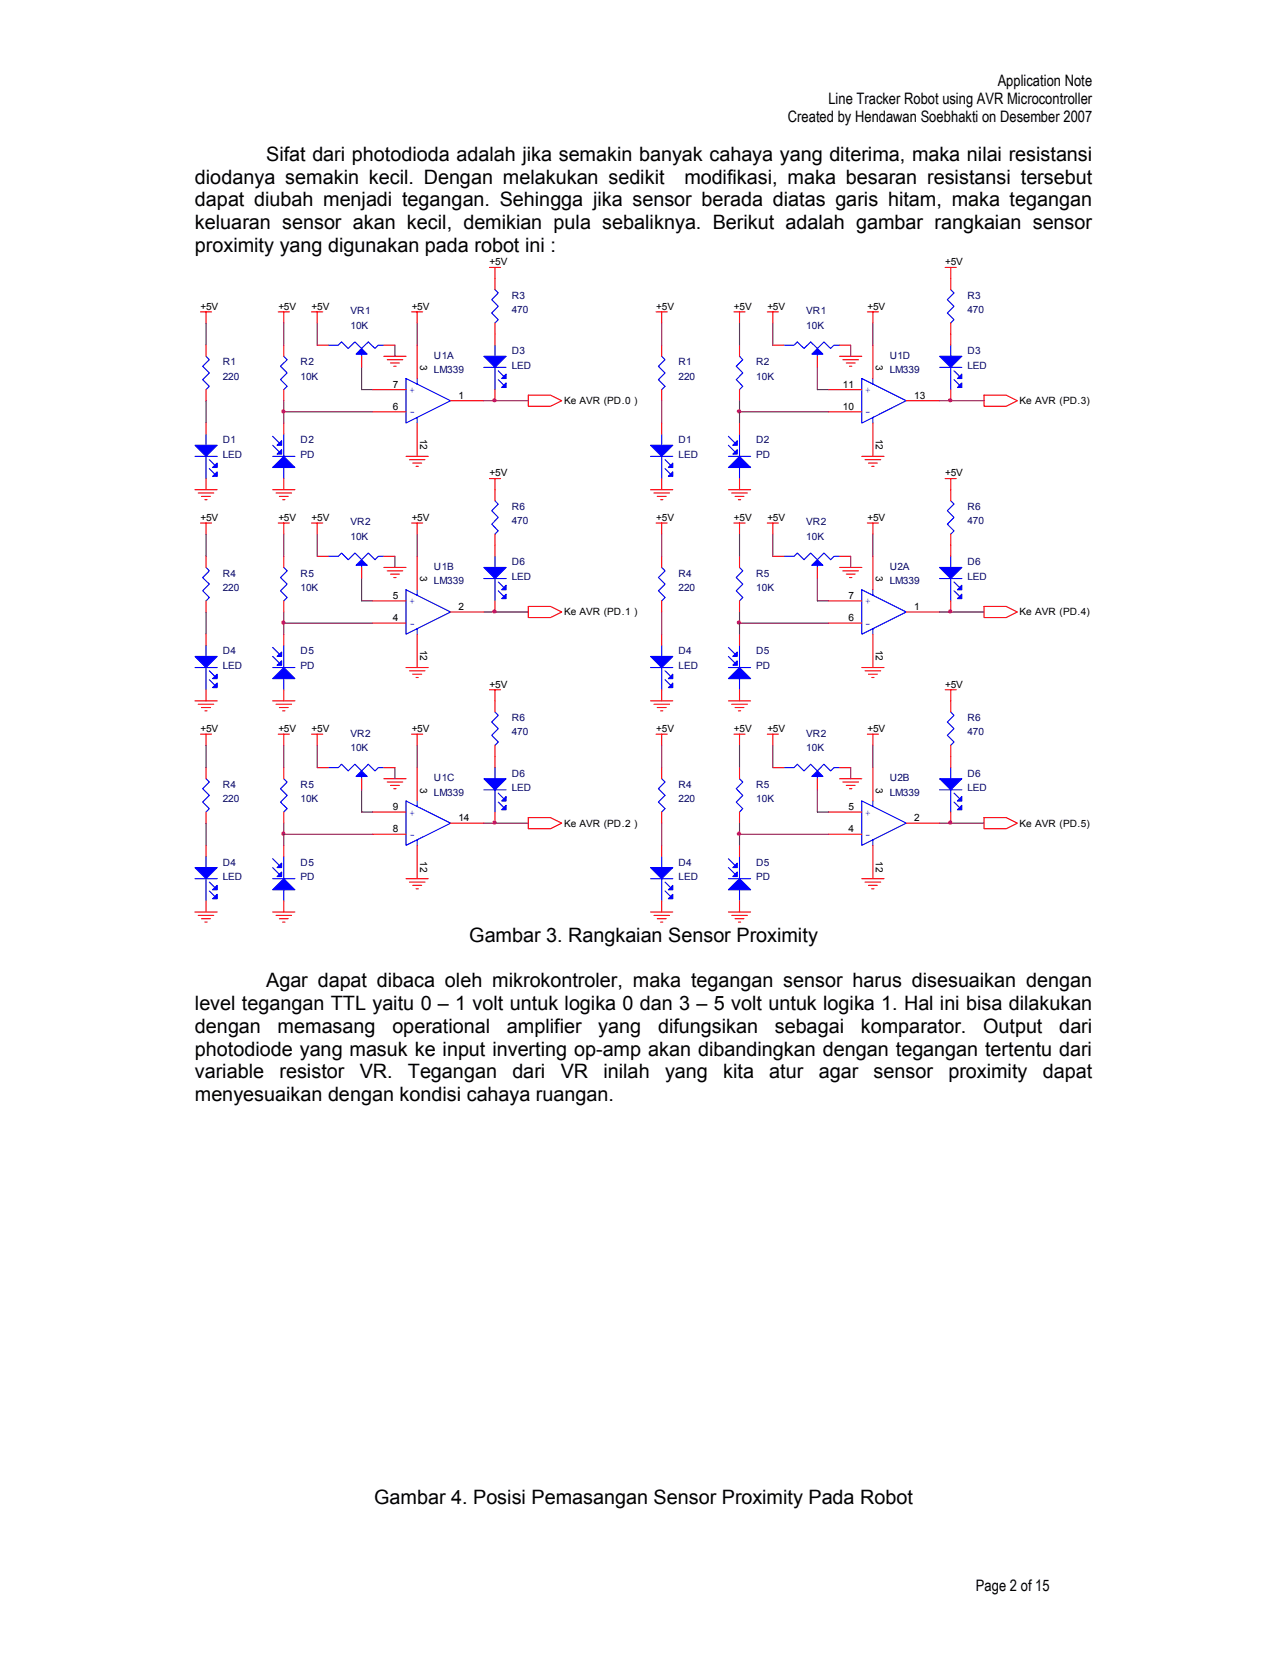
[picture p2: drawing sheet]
<svg xmlns="http://www.w3.org/2000/svg" width="216mm" height="279mm" viewBox="0 0 216 279" stroke-linecap="round" stroke-linejoin="round" font-family="sans-serif">
<g fill="none" stroke="#f00" stroke-width=".19">
<path d="M33.6 52.3h1.9M34.6 52.3v1.9M34.6 57.9v1.9M46.7 52.3h1.8M47.6 52.3v1.9M47.6 57.9v1.9M52.3 52.3h1.8M53.2 52.3v1.9M53.2 57.9h1.9M60.7 59.8v1.8M64.4 59.8h3.7M64.4 57.9h1.9"/>
<path d="M69 52.3h1.9M70 52.3v1.9M70 57.9v5.6M82.1 44.9h1.9M83 44.9v3.7M83 54.2v3.7M110.1 52.3h1.8M111 52.3v1.9M111 57.9v1.9M123.1 52.3h1.9M124.1 52.3v1.9M124.1 57.9v1.9"/>
<path d="M128.7 52.3h1.9M129.6 52.3v1.9M129.6 57.9h1.9M137.1 59.8v1.8M140.8 59.8h3.8M140.8 57.9h1.9M145.5 52.3h1.9M146.4 52.3v1.9M146.4 57.9v5.6M158.6 44.9h1.8M159.5 44.9v3.7M159.5 54.2v3.7"/>
<path d="M34.6 65.3v1.9M34.6 71v1.8M47.6 65.3v1.9M47.6 71v1.8M62.5 65.3h5.6M62.5 69.1h5.6M65 60.3h2.6M65.5 60.9h1.5M66.1 61.4h.3M68.1 76.5h3.7M68.7 77.1h2.6M69.2 77.7h1.5"/>
<path d="M69.8 78.2h.4M70 71v5.5M75.6 67.2h5.6M83 65.3v1.9M88.6 66.3h3.8l1.8 .9-1.8 .9h-3.8zM111 65.3v1.9M111 71v1.8M124.1 65.3v1.9M124.1 71v1.8M139 65.3h5.6M139 69.1h5.6M141.4 60.3h2.6"/>
<path d="M142 60.9h1.4M142.5 61.4h.4M144.6 76.5h3.7M145.1 77.1h2.6M145.7 77.7h1.5M146.2 78.2h.4M146.4 71v5.5M152 67.2h5.6M159.5 65.3v1.9M165.1 66.3h3.7l1.9 .9-1.9 .9h-3.7zM32.7 82.1h3.7M33.3 82.7h2.6"/>
<path d="M33.6 87.7h1.9M33.8 83.2h1.5M34.4 83.8h.3M34.6 80.3v1.8M34.6 87.7v1.9M34.6 93.3v1.9M45.7 82.1h3.8M46.3 82.7h2.6M46.7 87.7h1.8M46.9 83.2h1.4M47.4 83.8h.4M47.6 80.3v1.8"/>
<path d="M47.6 87.7v1.9M47.6 93.3v1.9M52.3 87.7h1.8M53.2 87.7v1.9M53.2 93.3h1.9M60.7 95.2v1.8M64.4 95.2h3.7M64.4 93.3h1.9M65 95.7h2.6M65.5 96.3h1.5M66.1 96.9h.3M69 87.7h1.9"/>
<path d="M70 87.7v1.9M70 93.3v5.6M82.1 80.3h1.9M83 80.3v3.7M83 89.6v3.7M109.1 82.1h3.8M109.7 82.7h2.6M110.1 87.7h1.8M110.3 83.2h1.5M110.8 83.8h.4M111 80.3v1.8M111 87.7v1.9"/>
<path d="M111 93.3v1.9M122.2 82.1h3.7M122.7 82.7h2.7M123.1 87.7h1.9M123.3 83.2h1.5M123.9 83.8h.3M124.1 80.3v1.8M124.1 87.7v1.9M124.1 93.3v1.9M128.7 87.7h1.9M129.6 87.7v1.9M129.6 93.3h1.9"/>
<path d="M137.1 95.2v1.8M140.8 95.2h3.8M140.8 93.3h1.9M141.4 95.7h2.6M142 96.3h1.4M142.5 96.9h.4M145.5 87.7h1.9M146.4 87.7v1.9M146.4 93.3v5.6M158.6 80.3h1.8M159.5 80.3v3.7M159.5 89.6v3.7"/>
<path d="M32.7 117.5h3.7M33.3 118.1h2.6M33.8 118.7h1.5M34.4 119.2h.3M34.6 100.8v1.8M34.6 106.4v1.8M34.6 115.7v1.8M45.7 117.5h3.8M46.3 118.1h2.6M46.9 118.7h1.4M47.4 119.2h.4M47.6 100.8v1.8"/>
<path d="M47.6 106.4v1.8M47.6 115.7v1.8M62.5 100.8h5.6M62.5 104.5h5.6M68.1 112h3.7M68.7 112.5h2.6M69.2 113.1h1.5M69.8 113.6h.4M70 106.4v5.6M75.6 102.6h5.6M82.1 115.7h1.9M83 100.8v1.8"/>
<path d="M83 115.7v3.7M88.6 101.7h3.8l1.8 .9-1.8 1h-3.8zM109.1 117.5h3.8M109.7 118.1h2.6M110.3 118.7h1.5M110.8 119.2h.4M111 100.8v1.8M111 106.4v1.8M111 115.7v1.8M122.2 117.5h3.7M122.7 118.1h2.7M123.3 118.7h1.5"/>
<path d="M123.9 119.2h.3M124.1 100.8v1.8M124.1 106.4v1.8M124.1 115.7v1.8M139 100.8h5.6M139 104.5h5.6M144.6 112h3.7M145.1 112.5h2.6M145.7 113.1h1.5M146.2 113.6h.4M146.4 106.4v5.6M152 102.6h5.6"/>
<path d="M158.6 115.7h1.8M159.5 100.8v1.8M159.5 115.7v3.7M165.1 101.7h3.7l1.9 .9-1.9 1h-3.7zM33.6 123.1h1.9M34.6 123.1v1.9M34.6 128.7v1.9M34.6 136.2v1.8M46.7 123.1h1.8M47.6 123.1v1.9M47.6 128.7v1.9M47.6 136.2v1.8"/>
<path d="M52.3 123.1h1.8M53.2 123.1v1.9M53.2 128.7h1.9M60.7 130.6v1.9M62.5 136.2h5.6M62.5 139.9h5.6M64.4 130.6h3.7M64.4 128.7h1.9M65 131.1h2.6M65.5 131.7h1.5M66.1 132.3h.3M69 123.1h1.9"/>
<path d="M70 123.1v1.9M70 128.7v5.6M75.6 138h5.6M83 125v3.7M83 136.2v1.8M88.6 137.1h3.8l1.8 .9-1.8 1h-3.8zM110.1 123.1h1.8M111 123.1v1.9M111 128.7v1.9M111 136.2v1.8M123.1 123.1h1.9M124.1 123.1v1.9"/>
<path d="M124.1 128.7v1.9M124.1 136.2v1.8M128.7 123.1h1.9M129.6 123.1v1.9M129.6 128.7h1.9M137.1 130.6v1.9M139 136.2h5.6M139 139.9h5.6M140.8 130.6h3.8M140.8 128.7h1.9M141.4 131.1h2.6M142 131.7h1.4"/>
<path d="M142.5 132.3h.4M145.5 123.1h1.9M146.4 123.1v1.9M146.4 128.7v5.6M152 138h5.6M159.5 125v3.7M159.5 136.2v1.8M165.1 137.1h3.7l1.9 .9-1.9 1h-3.7zM32.7 153h3.7M33.3 153.5h2.6M33.8 154.1h1.5M34.4 154.6h.3"/>
<path d="M34.6 141.8v1.8M34.6 151.1v1.9M45.7 153h3.8M46.3 153.5h2.6M46.9 154.1h1.4M47.4 154.6h.4M47.6 141.8v1.8M47.6 151.1v1.9M68.1 147.4h3.7M68.7 147.9h2.6M69.2 148.5h1.5M69.8 149.1h.4"/>
<path d="M70 141.8v5.6M109.1 153h3.8M109.7 153.5h2.6M110.3 154.1h1.5M110.8 154.6h.4M111 141.8v1.8M111 151.1v1.9M122.2 153h3.7M122.7 153.5h2.7M123.3 154.1h1.5M123.9 154.6h.3M124.1 141.8v1.8"/>
<path d="M124.1 151.1v1.9M144.6 147.4h3.7M145.1 147.9h2.6M145.7 148.5h1.5M146.2 149.1h.4M146.4 141.8v5.6"/>
</g>
<g fill="none" stroke="#00f" stroke-width=".19">
<path d="M34.6 59.8l.5 .5-1.1 1.1 1.1 1.1-1.1 1.2 1.1 1.1-.5 .5M47.6 59.8l.6 .5-1.1 1.1 1.1 1.1-1.1 1.2 1.1 1.1-.6 .5M55.1 57.9h1.6l.6-.6 1.1 1.1 1.1-1.1 1.2 1.1 1.1-1.1 1.1 1.1 .6-.5h.9M60.7 59.4v.4M83 48.6l.6 .5-1.1 1.1 1.1 1.2-1.1 1.1 1.1 1.1-.6 .6M83 57.9v1.9M111 59.8l.6 .5-1.2 1.1 1.2 1.1-1.2 1.2 1.2 1.1-.6 .5M124.1 59.8l.5 .5-1.1 1.1 1.1 1.1-1.1 1.2 1.1 1.1-.5 .5M131.5 57.9h1.7l.6-.6 1.1 1.1 1.1-1.1 1.1 1.1 1.1-1.1 1.1 1.1 .6-.5h.9M137.1 59.4v.4M159.5 48.6l.5 .5-1.1 1.1 1.1 1.2-1.1 1.1 1.1 1.1-.5 .6M159.5 57.9v1.9"/>
<path d="M32.7 76.5h3.7M34.6 72.8v1.9M34.6 76.5v3.8M35.1 77.1l.9 .9M35.1 78.6l.9 .9M45.7 76.5h3.8M45.7 74.7l1.2 1.1M45.7 73.2l1.2 1.1M47.6 72.8v3.7M47.6 78.4v1.9M68.1 63.5l7.5 3.7-7.5 3.8zM70 63.5v.9"/>
<path d="M70 70v1M81.2 61.6h3.7M83 61.6v3.7M83.6 62.2l.9 .9M83.6 63.7l.9 .9M109.1 76.5h3.8M111 72.8v1.9M111 76.5v3.8M111.6 77.1l.9 .9M111.6 78.6l.9 .9M122.2 76.5h3.7M122.2 74.7l1.1 1.1"/>
<path d="M122.2 73.2l1.1 1.1M124.1 72.8v3.7M124.1 78.4v1.9M144.6 63.5l7.4 3.7-7.4 3.8zM146.4 63.5v.9M146.4 70v1M157.6 61.6h3.8M159.5 61.6v3.7M160 62.2l1 .9M160 63.7l1 .9M34.6 95.2l.5 .5-1.1 1.2 1.1 1.1-1.1 1.1 1.1 1.1-.5 .6M47.6 95.2l.6 .5-1.1 1.2 1.1 1.1-1.1 1.1 1.1 1.1-.6 .6"/>
<path d="M55.1 93.3h1.6l.6-.5 1.1 1.1 1.1-1.1 1.2 1.1 1.1-1.1 1.1 1.1 .6-.6h.9M60.7 94.8v.4M68.1 98.9l7.5 3.7-7.5 3.8zM70 98.9v.9M81.2 97h3.7M83 84l.6 .5-1.1 1.2 1.1 1.1-1.1 1.1 1.1 1.1-.6 .6M83 93.3v1.9M83 97v3.8M83.6 97.6l.9 .9M83.6 99.1l.9 .9M111 95.2l.6 .5-1.2 1.2 1.2 1.1-1.2 1.1 1.2 1.1-.6 .6M124.1 95.2l.5 .5-1.1 1.2 1.1 1.1-1.1 1.1 1.1 1.1-.5 .6"/>
<path d="M131.5 93.3h1.7l.6-.5 1.1 1.1 1.1-1.1 1.1 1.1 1.1-1.1 1.1 1.1 .6-.6h.9M137.1 94.8v.4M144.6 98.9l7.4 3.7-7.4 3.8zM146.4 98.9v.9M157.6 97h3.8M159.5 84l.5 .5-1.1 1.2 1.1 1.1-1.1 1.1 1.1 1.1-.5 .6M159.5 93.3v1.9M159.5 97v3.8M160 97.6l1 .9M160 99.1l1 .9M32.7 112h3.7M34.6 108.2v1.9"/>
<path d="M34.6 112v3.7M35.1 112.5l.9 .9M35.1 114l.9 .9M45.7 112h3.8M45.7 110.1l1.2 1.1M45.7 108.6l1.2 1.1M47.6 108.2v3.8M47.6 113.8v1.9M70 105.4v1M83 119.4l.6 .6-1.1 1.1 1.1 1.1-1.1 1.1 1.1 1.1-.6 .6M109.1 112h3.8M111 108.2v1.9"/>
<path d="M111 112v3.7M111.6 112.5l.9 .9M111.6 114l.9 .9M122.2 112h3.7M122.2 110.1l1.1 1.1M122.2 108.6l1.1 1.1M124.1 108.2v3.8M124.1 113.8v1.9M146.4 105.4v1M159.5 119.4l.5 .6-1.1 1.1 1.1 1.1-1.1 1.1 1.1 1.1-.5 .6M34.6 130.6l.5 .5-1.1 1.2 1.1 1.1-1.1 1.1 1.1 1.1-.5 .6M47.6 130.6l.6 .5-1.1 1.2 1.1 1.1-1.1 1.1 1.1 1.1-.6 .6"/>
<path d="M55.1 128.7h1.6l.6-.5 1.1 1.1 1.1-1.1 1.2 1.1 1.1-1.1 1.1 1.1 .6-.6h.9M60.7 130.2v.4M68.1 134.3l7.5 3.7-7.5 3.8zM70 134.3v1M81.2 132.5h3.7M83 128.7v1.9M83 132.5v3.7M83.6 133l.9 .9M83.6 134.5l.9 .9M111 130.6l.6 .5-1.2 1.2 1.2 1.1-1.2 1.1 1.2 1.1-.6 .6M124.1 130.6l.5 .5-1.1 1.2 1.1 1.1-1.1 1.1 1.1 1.1-.5 .6M131.5 128.7h1.7l.6-.5 1.1 1.1 1.1-1.1 1.1 1.1 1.1-1.1 1.1 1.1 .6-.6h.9"/>
<path d="M137.1 130.2v.4M144.6 134.3l7.4 3.7-7.4 3.8zM146.4 134.3v1M157.6 132.5h3.8M159.5 128.7v1.9M159.5 132.5v3.7M160 133l1 .9M160 134.5l1 .9M32.7 147.4h3.7M34.6 143.6v1.9M34.6 147.4v3.7M35.1 147.9l.9 1"/>
<path d="M35.1 149.4l.9 .9M45.7 147.4h3.8M45.7 145.5l1.2 1.1M45.7 144l1.2 1.1M47.6 143.6v3.8M47.6 149.2v1.9M70 140.8v1M109.1 147.4h3.8M111 143.6v1.9M111 147.4v3.7M111.6 147.9l.9 1M111.6 149.4l.9 .9"/>
<path d="M122.2 147.4h3.7M122.2 145.5l1.1 1.1M122.2 144l1.1 1.1M124.1 143.6v3.8M124.1 149.2v1.9M146.4 140.8v1"/>
</g>
<g fill="#00f" stroke="#00f" stroke-width=".19">
<path d="M81.2 95.2h3.7l-1.9 1.8z" fill-rule="evenodd"/>
<path d="M84.9 98.1v.8h-.7z" fill-rule="evenodd"/>
<path d="M84.2 100.4l.7-.7v.7z" fill-rule="evenodd"/>
<path d="M60.7 93.9l.9 .9h-1.9z" fill-rule="evenodd"/>
<path d="M32.7 110.1h3.7l-1.8 1.9z" fill-rule="evenodd"/>
<path d="M35.7 113.8l.7-.7v.7z" fill-rule="evenodd"/>
<path d="M35.7 115.3l.7-.7v.7z" fill-rule="evenodd"/>
<path d="M32.7 74.7h3.7l-1.8 1.8z" fill-rule="evenodd"/>
<path d="M35.7 78.4l.7-.7v.7z" fill-rule="evenodd"/>
<path d="M35.7 79.9l.7-.8v.8z" fill-rule="evenodd"/>
<path d="M46.5 74.7l.7-.8v.8z" fill-rule="evenodd"/>
<path d="M46.5 76.2l.7-.8v.8z" fill-rule="evenodd"/>
<path d="M45.7 78.4l1.9-1.9 1.9 1.9z" fill-rule="evenodd"/>
<path d="M81.2 59.8h3.7l-1.9 1.8z" fill-rule="evenodd"/>
<path d="M84.2 63.5l.7-.8v.8z" fill-rule="evenodd"/>
<path d="M84.9 64.2v.8h-.7z" fill-rule="evenodd"/>
<path d="M46.5 110.1l.7-.8v.8z" fill-rule="evenodd"/>
<path d="M46.5 111.6l.7-.8v.8z" fill-rule="evenodd"/>
<path d="M47.6 112l1.9 1.8h-3.8z" fill-rule="evenodd"/>
<path d="M60.7 58.4l.9 1h-1.9z" fill-rule="evenodd"/>
<path d="M157.6 95.2h3.8l-1.9 1.8z" fill-rule="evenodd"/>
<path d="M161.4 98.1v.8h-.8z" fill-rule="evenodd"/>
<path d="M160.6 100.4l.8-.7v.7z" fill-rule="evenodd"/>
<path d="M109.1 110.1h3.8l-1.9 1.9z" fill-rule="evenodd"/>
<path d="M112.9 113.1v.7h-.8z" fill-rule="evenodd"/>
<path d="M112.9 114.6v.7h-.8z" fill-rule="evenodd"/>
<path d="M137.1 93.9l.9 .9h-1.8z" fill-rule="evenodd"/>
<path d="M123.7 109.3v.8h-.8z" fill-rule="evenodd"/>
<path d="M123.7 110.8v.8h-.8z" fill-rule="evenodd"/>
<path d="M124.1 112l1.8 1.8h-3.7z" fill-rule="evenodd"/>
<path d="M157.6 59.8h3.8l-1.9 1.8z" fill-rule="evenodd"/>
<path d="M160.6 63.5l.8-.8v.8z" fill-rule="evenodd"/>
<path d="M161.4 64.2v.8h-.8z" fill-rule="evenodd"/>
<path d="M123.7 73.9v.8h-.8z" fill-rule="evenodd"/>
<path d="M122.9 76.2l.8-.8v.8z" fill-rule="evenodd"/>
<path d="M122.2 78.4l1.9-1.9 1.8 1.9z" fill-rule="evenodd"/>
<path d="M137.1 58.4l.9 1h-1.8z" fill-rule="evenodd"/>
<path d="M109.1 74.7h3.8l-1.9 1.8z" fill-rule="evenodd"/>
<path d="M112.1 78.4l.8-.7v.7z" fill-rule="evenodd"/>
<path d="M112.1 79.9l.8-.8v.8z" fill-rule="evenodd"/>
<path d="M59.7 130.2l1-.9 .9 .9z" fill-rule="evenodd"/>
<path d="M46.5 145.5l.7-.7v.7z" fill-rule="evenodd"/>
<path d="M47.2 146.2v.8h-.7z" fill-rule="evenodd"/>
<path d="M47.6 147.4l1.9 1.8h-3.8z" fill-rule="evenodd"/>
<path d="M32.7 145.5h3.7l-1.8 1.9z" fill-rule="evenodd"/>
<path d="M35.7 149.2l.7-.7v.7z" fill-rule="evenodd"/>
<path d="M35.7 150.7l.7-.7v.7z" fill-rule="evenodd"/>
<path d="M81.2 130.6h3.7l-1.9 1.9z" fill-rule="evenodd"/>
<path d="M84.9 133.6v.7h-.7z" fill-rule="evenodd"/>
<path d="M84.2 135.8l.7-.7v.7z" fill-rule="evenodd"/>
<path d="M109.1 145.5h3.8l-1.9 1.9z" fill-rule="evenodd"/>
<path d="M112.9 148.5v.7h-.8z" fill-rule="evenodd"/>
<path d="M112.1 150.7l.8-.7v.7z" fill-rule="evenodd"/>
<path d="M136.2 130.2l.9-.9 .9 .9z" fill-rule="evenodd"/>
<path d="M157.6 130.6h3.8l-1.9 1.9z" fill-rule="evenodd"/>
<path d="M161.4 133.6v.7h-.8z" fill-rule="evenodd"/>
<path d="M161.4 135.1v.7h-.8z" fill-rule="evenodd"/>
<path d="M123.7 144.8v.7h-.8z" fill-rule="evenodd"/>
<path d="M123.7 146.2v.8h-.8z" fill-rule="evenodd"/>
<path d="M124.1 147.4l1.8 1.8h-3.7z" fill-rule="evenodd"/>
</g>
<g fill="none" stroke="#800040" stroke-width=".19">
<path d="M34.6 54.2v3.7M47.6 54.2v3.7M53.2 54.2v3.7M66.3 57.9v1.9M70 54.2v3.7M111 54.2v3.7M124.1 54.2v3.7M129.6 54.2v3.7M142.7 57.9v1.9M146.4 54.2v3.7M34.6 67.2v3.8M47.6 67.2v3.8"/>
<path d="M47.6 69.1h14.9M60.7 61.6v3.7h1.8M81.2 67.2h7.4M111 67.2v3.8M124.1 69.1h14.9M124.1 67.2v3.8M137.1 61.6v3.7h1.9M157.6 67.2h7.5M34.6 89.6v3.7M47.6 89.6v3.7M53.2 89.6v3.7M60.7 97v3.8h1.8"/>
<path d="M66.3 93.3v1.9M70 89.6v3.7M111 89.6v3.7M124.1 89.6v3.7M129.6 89.6v3.7M137.1 97v3.8h1.9M142.7 93.3v1.9M146.4 89.6v3.7M34.6 102.6v3.8M47.6 102.6v3.8M47.6 104.5h14.9M81.2 102.6h7.4"/>
<path d="M111 102.6v3.8M124.1 104.5h14.9M124.1 102.6v3.8M157.6 102.6h7.5M34.6 125v3.7M34.6 138v3.8M47.6 125v3.7M47.6 138v3.8M47.6 139.9h14.9M53.2 125v3.7M60.7 132.5v3.7h1.8M66.3 128.7v1.9"/>
<path d="M70 125v3.7M81.2 138h7.4M111 125v3.7M111 138v3.8M124.1 125v3.7M124.1 138v3.8M124.1 139.9h14.9M129.6 125v3.7M137.1 132.5v3.7h1.9M142.7 128.7v1.9M146.4 125v3.7M157.6 138h7.5"/>
</g>
<g fill="#f0f" stroke="#f0f" stroke-width=".19">
<circle cx="82.9" cy="67.1" r=".28"/>
<circle cx="47.5" cy="104.4" r=".28"/>
<circle cx="82.9" cy="102.5" r=".28"/>
<circle cx="47.5" cy="69" r=".27"/>
<circle cx="124" cy="104.4" r=".29"/>
<circle cx="159.4" cy="67.1" r=".28"/>
<circle cx="124" cy="69" r=".28"/>
<circle cx="159.4" cy="102.5" r=".28"/>
<circle cx="82.9" cy="138" r=".29"/>
<circle cx="47.5" cy="139.8" r=".28"/>
<circle cx="159.4" cy="138" r=".29"/>
<circle cx="124" cy="139.8" r=".29"/>
</g>
<g font-size="3.3">
<text x="44.7" y="27">Sifat dari photodioda adalah jika semakin banyak cahaya yang diterima, maka nilai resistansi</text>
<text x="32.7" y="30.8">diodanya semakin kecil. Dengan melakukan sedikit</text>
<text x="32.7" y="34.6">dapat diubah menjadi tegangan. Sehingga jika sensor berada diatas garis hitam, maka tegangan</text>
<text x="114.8" y="30.8">modifikasi, maka besaran resistansi tersebut</text>
<text x="32.7" y="38.4">keluaran sensor akan kecil, demikian pula sebaliknya. Berikut adalah gambar rangkaian sensor</text>
<text x="32.7" y="42.2">proximity yang digunakan pada robot ini :</text>
<text x="78.7" y="157.9">Gambar 3. Rangkaian Sensor Proximity</text>
<text x="44.7" y="165.6">Agar dapat dibaca oleh mikrokontroler, maka tegangan sensor harus disesuaikan dengan</text>
<text x="32.7" y="169.4">level tegangan TTL yaitu 0 – 1 volt untuk logika 0 dan 3 – 5 volt untuk logika 1. Hal ini bisa dilakukan</text>
<text x="32.7" y="173.2">dengan</text>
<text x="46.6" y="173.2">memasang</text>
<text x="65.8" y="173.2">operational</text>
<text x="85" y="173.2">amplifier</text>
<text x="100.4" y="173.2">yang</text>
<text x="110.4" y="173.2">difungsikan</text>
<text x="130" y="173.2">sebagai</text>
<text x="144.4" y="173.2">komparator.</text>
<text x="164.9" y="173.2">Output</text>
<text x="177.7" y="173.2">dari</text>
<text x="32.7" y="177">photodiode yang masuk ke input inverting op-amp akan dibandingkan dengan tegangan tertentu dari</text>
<text x="32.7" y="180.8">variable</text>
<text x="32.7" y="184.6">menyesuaikan dengan kondisi cahaya ruangan.</text>
<text x="46.9" y="180.8">resistor</text>
<text x="60.3" y="180.8">VR.</text>
<text x="68.4" y="180.8">Tegangan</text>
<text x="86" y="180.8">dari</text>
<text x="94.1" y="180.8">VR</text>
<text x="101.2" y="180.8">inilah</text>
<text x="111.6" y="180.8">yang</text>
<text x="121.3" y="180.8">kita</text>
<text x="129.1" y="180.8">atur</text>
<text x="137.3" y="180.8">agar</text>
<text x="146.6" y="180.8">sensor</text>
<text x="159.1" y="180.8">proximity</text>
<text x="174.9" y="180.8">dapat</text>
<text x="62.8" y="252.3">Gambar 4. Posisi Pemasangan Sensor Proximity Pada Robot</text>
</g>
<g font-size="2.6">
<text x="139" y="17.4">Line Tracker Robot using AVR Microcontroller</text>
<text x="167.4" y="14.4">Application Note</text>
<text x="132.2" y="20.5">Created by Hendawan Soebhakti on Desember 2007</text>
<text x="163.7" y="266.9">Page 2 of 15</text>
</g>
<g font-size="1.7">
<text x="82.1" y="44.5">+5V</text>
<text x="158.6" y="44.5">+5V</text>
<text x="33.6" y="51.9">+5V</text>
<text x="46.7" y="51.9">+5V</text>
<text x="52.3" y="51.9">+5V</text>
<text x="69.1" y="51.9">+5V</text>
<text x="110.1" y="51.9">+5V</text>
<text x="123.1" y="51.9">+5V</text>
<text x="128.7" y="51.9">+5V</text>
<text x="145.5" y="51.9">+5V</text>
<text x="65.9" y="65">7</text>
<text x="70.5" y="61.3" transform="rotate(90 70.5 61.3)">3</text>
<text x="141.4" y="65">11</text>
<text x="146.9" y="61.3" transform="rotate(90 146.9 61.3)">3</text>
<text x="65.9" y="68.7">6</text>
<text x="76.9" y="66.9">1</text>
<text x="94.6" y="67.8">Ke AVR (PD.0 )</text>
<text x="141.4" y="68.7">10</text>
<text x="153.4" y="66.9">13</text>
<text x="171" y="67.8">Ke AVR (PD.3)</text>
<text x="70.5" y="73.6" transform="rotate(90 70.5 73.6)">12</text>
<text x="146.9" y="73.6" transform="rotate(90 146.9 73.6)">12</text>
<text x="82.1" y="79.9">+5V</text>
<text x="158.6" y="79.9">+5V</text>
<text x="33.6" y="87.4">+5V</text>
<text x="46.7" y="87.4">+5V</text>
<text x="52.3" y="87.4">+5V</text>
<text x="69.1" y="87.4">+5V</text>
<text x="110.1" y="87.4">+5V</text>
<text x="123.1" y="87.4">+5V</text>
<text x="128.7" y="87.4">+5V</text>
<text x="145.5" y="87.4">+5V</text>
<text x="65.9" y="100.4">5</text>
<text x="70.5" y="96.7" transform="rotate(90 70.5 96.7)">3</text>
<text x="142.3" y="100.4">7</text>
<text x="146.9" y="96.7" transform="rotate(90 146.9 96.7)">3</text>
<text x="65.9" y="104.1">4</text>
<text x="76.9" y="102.3">2</text>
<text x="94.6" y="103.2">Ke AVR (PD.1 )</text>
<text x="142.3" y="104.1">6</text>
<text x="153.4" y="102.3">1</text>
<text x="171" y="103.2">Ke AVR (PD.4)</text>
<text x="70.5" y="109" transform="rotate(90 70.5 109)">12</text>
<text x="146.9" y="109" transform="rotate(90 146.9 109)">12</text>
<text x="82.1" y="115.3">+5V</text>
<text x="158.6" y="115.3">+5V</text>
<text x="33.6" y="122.8">+5V</text>
<text x="46.7" y="122.8">+5V</text>
<text x="52.3" y="122.8">+5V</text>
<text x="69.1" y="122.8">+5V</text>
<text x="110.1" y="122.8">+5V</text>
<text x="123.1" y="122.8">+5V</text>
<text x="128.7" y="122.8">+5V</text>
<text x="145.5" y="122.8">+5V</text>
<text x="65.9" y="135.8">9</text>
<text x="70.5" y="132.1" transform="rotate(90 70.5 132.1)">3</text>
<text x="76.9" y="137.7">14</text>
<text x="142.3" y="135.8">5</text>
<text x="146.9" y="132.1" transform="rotate(90 146.9 132.1)">3</text>
<text x="153.4" y="137.7">2</text>
<text x="65.9" y="139.6">8</text>
<text x="94.6" y="138.6">Ke AVR (PD.2 )</text>
<text x="142.3" y="139.6">4</text>
<text x="171" y="138.6">Ke AVR (PD.5)</text>
<text x="70.5" y="144.4" transform="rotate(90 70.5 144.4)">12</text>
<text x="146.9" y="144.4" transform="rotate(90 146.9 144.4)">12</text>
</g>
<g font-size="1.7" fill="#000080">
<text x="58.8" y="52.7">VR1</text>
<text x="85.9" y="50.1">R3</text>
<text x="85.9" y="52.5">470</text>
<text x="135.3" y="52.7">VR1</text>
<text x="162.3" y="50.1">R3</text>
<text x="162.3" y="52.5">470</text>
<text x="58.8" y="55.1">10K</text>
<text x="85.9" y="59.4">D3</text>
<text x="135.3" y="55.1">10K</text>
<text x="162.3" y="59.4">D3</text>
<text x="37.4" y="61.3">R1</text>
<text x="37.4" y="63.7">220</text>
<text x="50.4" y="61.3">R2</text>
<text x="50.4" y="63.7">10K</text>
<text x="72.8" y="60.2">U1A</text>
<text x="72.8" y="62.6">LM339</text>
<text x="85.9" y="61.8">LED</text>
<text x="113.8" y="61.3">R1</text>
<text x="113.8" y="63.7">220</text>
<text x="126.9" y="61.3">R2</text>
<text x="126.9" y="63.7">10K</text>
<text x="149.2" y="60.2">U1D</text>
<text x="149.2" y="62.6">LM339</text>
<text x="162.3" y="61.8">LED</text>
<text x="37.4" y="74.3">D1</text>
<text x="37.4" y="76.8">LED</text>
<text x="50.4" y="74.3">D2</text>
<text x="50.4" y="76.8">PD</text>
<text x="113.8" y="74.3">D1</text>
<text x="113.8" y="76.8">LED</text>
<text x="126.9" y="74.3">D2</text>
<text x="126.9" y="76.8">PD</text>
<text x="58.8" y="88.1">VR2</text>
<text x="85.9" y="85.5">R6</text>
<text x="85.9" y="87.9">470</text>
<text x="135.3" y="88.1">VR2</text>
<text x="162.3" y="85.5">R6</text>
<text x="162.3" y="87.9">470</text>
<text x="58.8" y="90.5">10K</text>
<text x="72.8" y="95.6">U1B</text>
<text x="85.9" y="94.8">D6</text>
<text x="135.3" y="90.5">10K</text>
<text x="149.2" y="95.6">U2A</text>
<text x="162.3" y="94.8">D6</text>
<text x="37.4" y="96.7">R4</text>
<text x="37.4" y="99.1">220</text>
<text x="50.4" y="96.7">R5</text>
<text x="50.4" y="99.1">10K</text>
<text x="72.8" y="98">LM339</text>
<text x="85.9" y="97.2">LED</text>
<text x="113.8" y="96.7">R4</text>
<text x="113.8" y="99.1">220</text>
<text x="126.9" y="96.7">R5</text>
<text x="126.9" y="99.1">10K</text>
<text x="149.2" y="98">LM339</text>
<text x="162.3" y="97.2">LED</text>
<text x="37.4" y="109.7">D4</text>
<text x="37.4" y="112.2">LED</text>
<text x="50.4" y="109.7">D5</text>
<text x="50.4" y="112.2">PD</text>
<text x="113.8" y="109.7">D4</text>
<text x="113.8" y="112.2">LED</text>
<text x="126.9" y="109.7">D5</text>
<text x="126.9" y="112.2">PD</text>
<text x="58.8" y="123.5">VR2</text>
<text x="58.8" y="126">10K</text>
<text x="85.9" y="120.9">R6</text>
<text x="85.9" y="123.3">470</text>
<text x="135.3" y="123.5">VR2</text>
<text x="135.3" y="126">10K</text>
<text x="162.3" y="120.9">R6</text>
<text x="162.3" y="123.3">470</text>
<text x="72.8" y="131">U1C</text>
<text x="85.9" y="130.2">D6</text>
<text x="149.2" y="131">U2B</text>
<text x="162.3" y="130.2">D6</text>
<text x="37.4" y="132.1">R4</text>
<text x="37.4" y="134.5">220</text>
<text x="50.4" y="132.1">R5</text>
<text x="50.4" y="134.5">10K</text>
<text x="72.8" y="133.4">LM339</text>
<text x="85.9" y="132.7">LED</text>
<text x="113.8" y="132.1">R4</text>
<text x="113.8" y="134.5">220</text>
<text x="126.9" y="132.1">R5</text>
<text x="126.9" y="134.5">10K</text>
<text x="149.2" y="133.4">LM339</text>
<text x="162.3" y="132.7">LED</text>
<text x="37.4" y="145.2">D4</text>
<text x="37.4" y="147.6">LED</text>
<text x="50.4" y="145.2">D5</text>
<text x="50.4" y="147.6">PD</text>
<text x="113.8" y="145.2">D4</text>
<text x="113.8" y="147.6">LED</text>
<text x="126.9" y="145.2">D5</text>
<text x="126.9" y="147.6">PD</text>
</g>
<g font-size="1.7" fill="#00f">
<text x="68.7" y="66">+</text>
<text x="145.1" y="66">+</text>
<text x="68.7" y="69.7">-</text>
<text x="145.1" y="69.7">-</text>
<text x="68.7" y="101.4">+</text>
<text x="145.1" y="101.4">+</text>
<text x="68.7" y="105.1">-</text>
<text x="145.1" y="105.1">-</text>
<text x="68.7" y="136.8">+</text>
<text x="145.1" y="136.8">+</text>
<text x="68.7" y="140.5">-</text>
<text x="145.1" y="140.5">-</text>
</g>
</svg>
